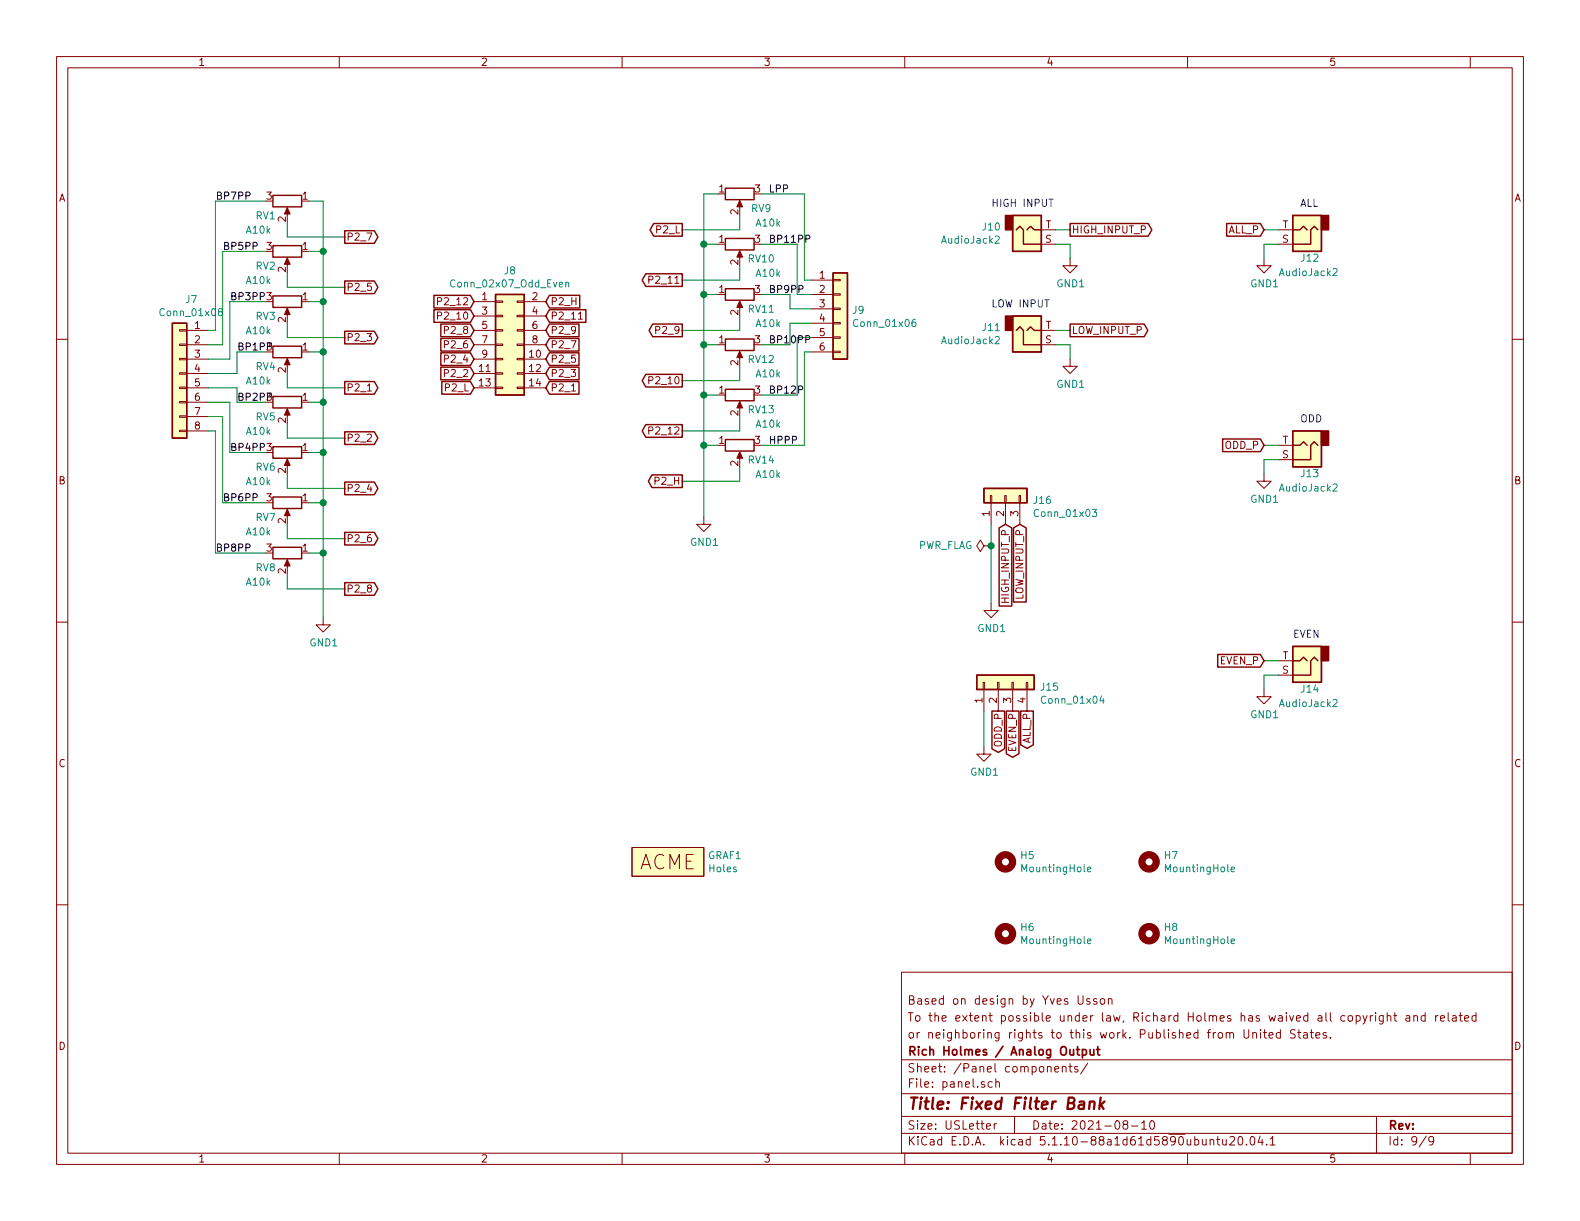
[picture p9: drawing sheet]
<svg xmlns="http://www.w3.org/2000/svg" width="279mm" height="216mm" viewBox="0 0 279 216" stroke-linecap="round" stroke-linejoin="round" font-family="sans-serif">
<g fill="none" stroke="#840000" stroke-width=".18">
<path d="M10 10h259.4v195.9h-259.4zM12 12h255.4v191.9h-255.4zM60 10v2M110 10v2M160 10v2M210 10v2M260 10v2M50.8 37.1v1M130.8 35.8v1M10 60h2M31.7 58.3h1.3v.2h-1.3zM33 58.4h3.8"/>
<path d="M50.8 46v1M50.8 54.9v1M77.4 55.8l.7-.1v-.4l-.2-.1h-.5v1.2M77.4 53.3l.7-.1v-.4l-.2-.2h-.5v1.3M83.8 58.4h3.8M83.8 53.3h3.8M83.8 55.9h3.8M87.6 58.3h1.3v.2h-1.3zM87.6 55.8h1.3v.2h-1.3zM87.6 53.2h1.3v.3h-1.3zM91.4 58.3h1.3v.2h-1.3zM91.4 55.8h1.3v.2h-1.3z"/>
<path d="M91.4 53.2h1.3v.3h-1.3zM92.7 58.4h3.8M92.7 53.3h3.8M92.7 55.9h3.8M102.3 56.4h.7M114.7 49.5l.7-.1v-.5l-.2-.1h-.5v1.3M130.8 44.7v1M130.8 53.6v1M143.5 49.5h3.8M143.5 52.1h3.8M143.5 54.6h3.8M143.5 57.2h3.8"/>
<path d="M143.5 59.7h3.8M147.3 59.6h1.3v.2h-1.3zM147.3 57h1.3v.3h-1.3zM147.3 51.9h1.3v.3h-1.3zM147.3 49.4h1.3v.3h-1.3zM147.3 54.5h1.3v.2h-1.3zM184.1 43.2h2.6M184.1 40.6h2.6M184.1 58.4h2.6M189.2 45.7v1.3h1.3l-1.3 1.3-1.2-1.3h1.2M223.5 45.7v1.3h1.3l-1.3 1.3-1.3-1.3h1.3M226.1 43.2h2.5"/>
<path d="M226.1 40.6h2.5M267.4 60h2M31.7 71h1.3v.2h-1.3zM31.7 73.5h1.3v.3h-1.3zM31.7 76.1h1.3v.2h-1.3zM31.7 68.5h1.3v.2h-1.3zM31.7 63.4h1.3v.2h-1.3zM31.7 60.8h1.3v.3h-1.3zM31.7 65.9h1.3v.3h-1.3zM33 61h3.8M33 63.5h3.8M33 66h3.8"/>
<path d="M33 68.6h3.8M33 71.1h3.8M33 73.7h3.8M33 76.2h3.8M50.8 63.8v1M50.8 72.6v1.1M65 69.1h.7M83.8 61h3.8M83.8 63.5h3.8M83.8 66h3.8M83.8 68.6h3.8M87.6 65.9h1.3v.3h-1.3z"/>
<path d="M87.6 68.5h1.3v.2h-1.3zM87.6 63.4h1.3v.2h-1.3zM87.6 60.8h1.3v.3h-1.3zM91.4 65.9h1.3v.3h-1.3zM91.4 68.5h1.3v.2h-1.3zM91.4 63.4h1.3v.2h-1.3zM91.4 60.8h1.3v.3h-1.3zM92.7 61h3.8M92.7 63.5h3.8M92.7 66h3.8M92.7 68.6h3.8M101.1 69.1h.7"/>
<path d="M114.7 67.3l.7-.1v-.5l-.2-.1h-.5v1.3M114.7 76.1l.7-.1v-.4l-.2-.1h-.5v1.3M130.8 62.5v1M130.8 71.4v1M143.5 62.2h3.8M147.3 62.1h1.3v.3h-1.3zM184.1 61h2.6M189.2 63.5v1.3h1.3l-1.3 1.2-1.2-1.2h1.2M226.1 78.7h2.5M50.8 81.5v1.1M50.8 90.4v1M50.8 99.3v1"/>
<path d="M124.5 91.4v1.3h1.2l-1.2 1.3-1.3-1.3h1.3M130.8 80.3v1M174 96.5l-.6-1-.7 1 .7 1 .6-1h1.3M175.1 87.6h.3v1.3h-.3zM175.3 96.5h.1M175.3 88.9v3.8M177.7 87.6h.2v1.3h-.2zM177.8 88.9v3.8M180.2 87.6h.3v1.3h-.3zM180.3 88.9v3.8M223.5 83.8v1.3h1.3l-1.3 1.3-1.3-1.3h1.3M226.1 81.3h2.5"/>
<path d="M10 110h2M57.1 109.2v1.3h1.3l-1.3 1.3-1.2-1.3h1.2M175.3 106.7v1.3h1.2l-1.2 1.2-1.3-1.2h1.3M226.1 119.4h2.5M226.1 116.8h2.5M267.4 110h2M173.9 120.7h.2v1.2h-.2zM174 132.1v1.3h1.3l-1.3 1.2-1.3-1.2h1.3M174 121.9v3.8M176.4 120.7h.3v1.2h-.3zM176.5 121.9v3.8M178.9 120.7h.3v1.2h-.3z"/>
<path d="M179.1 121.9v3.8M181.5 120.7h.2v1.2h-.2zM181.6 121.9v3.8M223.5 121.9v1.3h1.3l-1.3 1.3-1.3-1.3h1.3M10 160h2M111.8 149.9h12.7v5h-12.7zM267.4 160h2M159.4 171.9h108v32h-108zM190.7 176.1v1.2l.2 .3h.3l.3-.3v-1.2M192.7 176.7l-.3-.1-.2 .2v.2l.5 .1v.4h-.5M193.9 176.7l-.3-.1-.2 .2v.2l.5 .1v.4h-.5M194.6 176.7l.3-.1 .4 .1v.7l-.2 .2-.5-.2z"/>
<path d="M196 176.7l.2-.1 .4 .1v.9M196 176.6v1M241 179.6l.4 1M241.8 179.6l-.6 1.3-.2 .2M242.3 179.6v1M242.7 179.6l-.4 .3M243.3 179.1v.1M243.3 179.6v1M244.6 179.6v1.2l-.3 .3-.3-.1M244.6 179.7l-.4-.1-.3 .3 .1 .6h.6M245.3 179.7l.2-.1 .4 .1v.9M245.3 179.1v1.5"/>
<path d="M246.5 179.6h.5M246.7 179.1v1.3l.3 .2M248.7 179.7h.6v.9M249.3 179.9l-.5 .1-.2 .2 .2 .4 .5-.1M250 179.7h.1a.37 .37 0 0 1 .6 .1v.8M250 179.6v1M252 179.7l-.4-.1-.3 .3 .1 .5 .2 .2 .4-.1M252 179.1v1.5M253.9 179.6v1M254.3 179.6l-.4 .3M256.1 179.1v1.3l.2 .2M256.9 179.7h.6v.9"/>
<path d="M257.5 179.9l-.5 .1-.2 .2 .2 .4 .5-.1M258 179.6h.6M258.2 179.1v1.3l.4 .2M261 179.7l-.4-.1-.3 .3 .1 .5 .2 .2 .4-.1M261 179.1v1.5M159.4 197.4h108M159.4 193.4h108M159.4 187.4h108M174.4 199.2l.8-.2-.1-.2-.4-.1-.3 .2 .1 .7h.6M175.5 191.3h-.5l-.3 .2 .1 .6 .2 .2 .5-.1M175.8 198.7v1M176.1 191.4l.2-.1h.4v1"/>
<path d="M176.1 190.8v1.5M176.2 198.7l-.3 .1-.1 .2M179.4 197.4v3M186.5 189.1l.7-.2-.1-.3h-.4l-.2 .2 .1 .7h.5M187.9 188.7v-.1a.37 .37 0 0 1 .6 .2v.8M187.9 188.6v1M189 188.6h.6M189.2 188.1v1.3l.4 .2M190.6 188.6h-.4l-.2 .2 .1 .2 .5 .1v.4h-.6M192.4 188l-1.3 1.9M198.9 198.8l-.3-.3 .1-.2a.48 .48 0 0 1 .6-.1l.1 .3-.1 .3-.6 .1a.48 .48 0 0 0 0 .6l.2 .2 .5-.2v-.4l-.2-.3M200.1 199.1h1.1"/>
<path d="M201.9 198.6l.4-.4v1.5M201.9 199.7h.8M203.5 198.2h.2a.8 .8 0 0 1 .5 .7 .8 .8 0 0 1-.5 .8 1 1 0 0 1-.2-1.5zM220 182.1v1.2l.3 .3 .5-.2v-1.3M221.5 182.7h.1a.37 .37 0 0 1 .6 .1v.8M221.5 182.6v1M222.9 182.1v.1M222.9 182.6v1M223.4 182.6h.6M223.6 182.1v1.3l.4 .2M224.4 183.1l.7-.2-.1-.2-.4-.1-.2 .2 .1 .7h.5M226.4 182.7l-.4-.1-.3 .3 .1 .5 .2 .2 .4-.1"/>
<path d="M226.4 182.1v1.5M229 182.1h-.5l-.3 .2 .1 .4 .7 .3v.4l-.2 .2-.6-.1M229.5 182.6h.5M229.7 182.1v1.3l.3 .2M230.5 182.7h.6l.1 .9M231.2 182.9l-.5 .1-.2 .2v.3l.2 .1 .5-.1M231.7 182.6h.6M231.9 182.1v1.3l.4 .2M232.7 183.1l.7-.2-.1-.2-.4-.1-.2 .2 .1 .7h.5M234.5 182.7a.37 .37 0 0 0-.5 .1v.2l.5 .1 .1 .2-.2 .3-.4-.1M235.3 183.4v.2M243.4 197.4v6.5"/>
<path d="M254.7 180.1l.7-.2v-.2l-.5-.1-.2 .2 .1 .7h.6M259 180.1l.7-.2v-.2l-.5-.1-.2 .2 .1 .7h.6M60 203.9v2M110 203.9v2M159.4 200.4h108M160 203.9v2M210 203.9v2M214 201.6l.2-.1h.4v1M214 201.5v1M215.1 201.5h.6M215.3 201v1.3l.4 .2M216.2 201.5l.1 .9 .3 .1 .2-.2"/>
<path d="M216.8 201.5v1M217.5 201.1l.2-.1h.4l.2 .4-.9 1.1h.9M219 201.1l.4-.1a.94 .94 0 0 1 0 1.5l-.4-.3-.1-.7zM220.4 202.3v.2M221.2 201.1l.3-.1a.94 .94 0 0 1 0 1.5 .82 .82 0 0 1-.3-1.4zM222.8 200.9l-.3 1.1h.9M223.2 201.5v1M224 202.3v.2M224.6 201.4l.4-.4v1.5M224.6 202.5h.9M252.2 200.9l-1.2 1.9M253.5 201.6l-.3 .3-.4-.1-.1-.2v-.4l.1-.2h.4l.2 .1a1.19 1.19 0 0 1-.2 1.3l-.4 .1"/>
<path d="M260 203.9v2"/>
</g>
<path d="M190.9 194.8h.8l-.1 1.3M191.7 195.2l-.6 .1a.4 .4 0 0 0-.4 .4 .4 .4 0 0 0 .3 .4l.6-.1M192.7 194.9a.52 .52 0 0 1 .9 .1l-.2 1.1M192.7 194.8l-.1 1.3M194.6 194.1l-.2 2M194.7 195.3l.4 .8M195.3 194.8l-.8 .7" fill="none" stroke="#840000" stroke-width=".41"/>
<path d="M190.3 185.6h.6M190.6 185.1v1.3l.3 .2M191.4 185.6h.4l.3 .3-.1 .5-.2 .2-.4-.1M191.4 185.6v1.5M192.8 185.6v.8a.39 .39 0 0 0 .6 0M193.4 185.6v1M193.9 185.6h.6M194.1 185.1v1.3l.4 .2" fill="none" stroke="#840000" stroke-width=".3"/>
<g fill="none" stroke="#840000" stroke-width="1.3">
<circle cx="177.8" cy="152.4" r="1.27"/>
<circle cx="203.2" cy="152.4" r="1.27"/>
<circle cx="177.8" cy="165.1" r="1.27"/>
<circle cx="203.2" cy="165.1" r="1.27"/>
</g>
<g fill="none" stroke="#008484" stroke-width=".18">
<path d="M38.8 55.1l-.1-.1v-.3l.1-.1h.4l.1 .4-.6 .2-.1 .1v.3l.2 .2h.4l.1-.2v-.4l-.2-.1M100.1 50l.1-.1 .3 .1 .1 .7M100.1 49.9v.8M161.9 56.5h-.4a.87 .87 0 0 0 0 1.2l.4-.1v-.5l-.4-.2-.2 .3M176 41.9l.5-.2 .2 .4v.2l-.8 .7h.8M176 59.6l.5-.1 .2 .4v.2l-.8 .7h.8M235.7 47.6l.5-.1 .2 .3v.2l-.7 .7h.7M193.1 90.1h.8l-.4 .5 .4 .1-.1 .6h-.5l-.2-.1M235.7 85.7l.5-.1 .2 .3v.2l-.7 .7h.7M194.8 123l-.3 .9h.8M195.1 123.5v.9M235.7 123.8l.5-.1 .2 .3v.2l-.7 .7h.7"/>
<path d="M192.3 153.7l.6-.1v-.2l-.4-.1-.2 .2 .1 .6h.5M217.7 153.7l.6-.1v-.2l-.4-.1-.2 .2 .1 .6h.5M192.3 166.4l.6-.1v-.2l-.4-.1-.2 .2 .1 .6h.5M217.7 166.4l.6-.1v-.2l-.4-.1-.2 .2 .1 .6h.5"/>
</g>
<g fill="#ffffc2" stroke="#ffffc2" stroke-width=".18">
<path d="M174 86.4h7.6v2.5h-7.6z"/>
<path d="M172.7 119.4h10.2v2.5h-10.2z"/>
<path d="M179.1 38.1h5v6.4h-5z"/>
<path d="M179.1 55.9h5v6.3h-5z"/>
<path d="M228.6 114.3h5.1v6.4h-5.1z"/>
<path d="M228.6 76.2h5.1v6.4h-5.1z"/>
<path d="M228.6 38.1h5.1v6.4h-5.1z"/>
<path d="M147.3 48.3h2.6v15.2h-2.6z"/>
<path d="M87.6 52.1h5.1v17.8h-5.1z"/>
<path d="M111.8 149.9h12.7v5h-12.7z"/>
<path d="M30.5 57.2h2.5v20.3h-2.5z"/>
</g>
<g fill="none" stroke="#840000" stroke-width=".25">
<path d="M48.3 34.5h5v2.1h-5zM115.6 39.5h5v2.3h-5l-.6-1.2zM128.3 33.3h5v2h-5zM179.1 38.1h5v6.4h-5zM189.2 39.5h13.8l.7 1.1-.7 1.2h-13.8zM216.9 39.5h6l.6 1.1-.6 1.2h-6zM228.6 38.1h5.1v6.4h-5.1zM30.5 57.2h2.5v20.3h-2.5zM48.3 43.4h5v2.1h-5zM48.3 52.3h5v2.1h-5zM61 58.6h5.2l.6 1.1-.6 1.1h-5.2zM61 40.8h5.2l.6 1.1-.6 1.1h-5.2z"/>
<path d="M61 49.7h5.2l.6 1.1-.6 1.1h-5.2zM76.7 54.8h6.5l.6 1.1-.6 1.1h-6.5zM76.7 52.2h6.5l.6 1.1-.6 1.2h-6.5zM78 57.3h5.2l.6 1.1-.6 1.1h-5.2zM78 59.8h5.2l.6 1.2-.6 1.1h-5.2zM87.6 52.1h5.1v17.8h-5.1zM97.2 59.8h5.2v2.3h-5.2l-.7-1.1zM97.2 54.8h6.4v2.2h-6.4l-.7-1.1zM97.2 57.3h5.2v2.2h-5.2l-.7-1.1zM97.2 52.2h5.3v2.3h-5.3l-.7-1.2zM114.2 48.4h6.4v2.2h-6.4l-.6-1.1zM115.4 57.3h5.2v2.2h-5.2l-.6-1.1z"/>
<path d="M128.3 42.2h5v2h-5zM128.3 51.1h5v2h-5zM128.3 59.9h5v2.1h-5zM147.3 48.3h2.6v15.2h-2.6zM179.1 55.9h5v6.3h-5zM179.7 40.6l.6-.6 .7 .6v2.6h3.1M179.7 58.4l.6-.6 .7 .6v2.6h3.1M181.6 40.6l.6-.6 .7 .6h1.2M181.6 58.4l.6-.6 .7 .6h1.2M189.2 57.3h13.1l.7 1.1-.7 1.1h-13.1zM228.6 40.6h1.3l.6-.6 .6 .6M233 40.6l-.6-.6-.6 .6v2.6h-3.2"/>
<path d="M48.3 61.2h5v2h-5zM48.3 70.1h5v2h-5zM48.3 79h5v2h-5zM61 76.4h5.2l.6 1.1-.6 1.1h-5.2zM61 67.5h5.2l.6 1.1-.6 1.1h-5.2zM78 62.4h5.2l.6 1.1-.6 1.1h-5.2zM78 64.9h5.2l.6 1.1-.6 1.2h-5.2zM78.1 67.5h5.1l.6 1.1-.6 1.1h-5.1zM97.2 62.4h5.2v2.2h-5.2l-.7-1.1zM97.2 64.9h5.2v2.3h-5.2l-.7-1.2zM97.2 67.5h5.2v2.2h-5.2l-.7-1.1zM114.2 66.2h6.4v2.2h-6.4l-.6-1.1z"/>
<path d="M114.2 75.1h6.4v2.2h-6.4l-.6-1.1zM128.3 68.8h5v2.1h-5zM128.3 77.7h5v2.1h-5zM216.2 77.6h6.7l.6 1.1-.6 1.2h-6.7zM228.6 76.2h5.1v6.4h-5.1zM228.6 78.7h1.3l.6-.6 .6 .6M233 78.7l-.6-.6-.6 .6v2.6h-3.2M48.3 87.9h5v2h-5zM48.3 96.8h5v2h-5zM61 94.1h5.2l.6 1.2-.6 1.1h-5.2zM61 85.2h5.2l.6 1.2-.6 1.1h-5.2zM115.3 84h5.3v2.2h-5.3l-.6-1.1z"/>
<path d="M174 86.4h7.6v2.5h-7.6zM176.7 93.3l1.1-.6 1.1 .6v13.9h-2.2zM179.2 93.3l1.1-.6 1.2 .6v13.2h-2.3zM61 103h5.2l.6 1.1-.6 1.2h-5.2zM172.7 119.4h10.2v2.5h-10.2zM215.3 115.7h7.6l.6 1.1-.6 1.2h-7.6zM228.6 114.3h5.1v6.4h-5.1zM228.6 116.8h1.3l.6-.6 .6 .6M233 116.8l-.6-.6-.6 .6v2.6h-3.2M175.4 125.7h2.2v6.7l-1.1 .6-1.1-.6zM178 125.7h2.2v7.6l-1.1 .6-1.1-.6zM180.5 125.7h2.2v6l-1.1 .6-1.1-.6z"/>
</g>
<g fill="#840000" stroke="#840000" stroke-width=".25">
<path d="M177.8 38.1h1.3v2.5h-1.3z"/>
<path d="M177.8 55.9h1.3v2.5h-1.3z"/>
<path d="M233.7 114.3h1.2v2.5h-1.2z"/>
<path d="M233.7 76.2h1.2v2.5h-1.2z"/>
<path d="M233.7 38.1h1.2v2.5h-1.2z"/>
</g>
<g fill="#840000" stroke="#840000" stroke-width=".18">
<path d="M50.8 36.7l.5 1.1h-1z"/>
<path d="M50.8 45.6l.5 1.1h-1z"/>
<path d="M50.8 54.5l.5 1.1h-1z"/>
<path d="M50.8 63.4l.5 1.1h-1z"/>
<path d="M50.8 72.3l.5 1.1h-1z"/>
<path d="M50.8 81.2l.5 1.1h-1z"/>
<path d="M50.8 90l.5 1.2h-1z"/>
<path d="M50.8 98.9l.5 1.2h-1z"/>
<path d="M130.8 35.4l.5 1.2h-1z"/>
<path d="M130.8 44.3l.5 1.2h-1z"/>
<path d="M130.8 53.2l.5 1.2h-1z"/>
<path d="M130.8 62.1l.5 1.1h-1z"/>
<path d="M130.8 71l.5 1.1h-1z"/>
<path d="M130.8 79.9l.5 1.1h-1z"/>
</g>
<g fill="none" stroke="#008400" stroke-width=".18">
<path d="M47 35.6h-8.9v22.8h-1.3M50.8 39.4v2.5h10.2M54.6 35.6h2.5v73.6M127 34.3h-2.5v57.1M130.8 38.1v2.5h-10.2M134.6 34.3h7.6v15.2h1.3M47 44.5h-7.6v16.5h-2.6M47 53.3h-6.4v10.2h-3.8M50.8 48.3v2.5h10.2M50.8 57.2v2.5h10.2M54.6 53.3h2.5M54.6 44.5h2.5"/>
<path d="M124.5 43.2h2.5M124.5 52.1h2.5M130.8 47v2.5h-10.2M130.8 55.9v2.5h-10.2M134.6 43.2h6.4v8.9h2.5M134.6 52.1h5.1v2.5h3.8M143.5 57.2h-3.8v3.8h-5.1M143.5 59.7h-2.5v10.2h-6.4M186.7 58.4h2.5M186.7 40.6h2.5M186.7 43.2h2.5v2.5M223.5 40.6h2.6"/>
<path d="M226.1 43.2h-2.6v2.5M36.8 68.6h5.1v2.5h5.1M36.8 76.2h1.3v21.6h8.9M36.8 73.7h2.6v15.2h7.6M36.8 71.1h3.8v8.9h6.4M47 62.2h-5.1v3.8h-5.1M50.8 66v2.6h10.2M50.8 74.9v2.6h10.2M54.6 62.2h2.5M54.6 71.1h2.5M124.5 61h2.5M124.5 78.7h2.5"/>
<path d="M124.5 69.9h2.5M130.8 64.8v2.5h-10.2M130.8 73.7v2.5h-10.2M143.5 62.2h-1.3v16.5h-7.6M186.7 61h2.5v2.5M223.5 78.7h2.6M50.8 83.8v2.6h10.2M50.8 92.7v2.6h10.2M54.6 88.9h2.5M54.6 97.8h2.5M54.6 80h2.5M130.8 82.6v2.5h-10.2"/>
<path d="M175.3 92.7v14M226.1 81.3h-2.6v2.5M50.8 101.6v2.5h10.2M223.5 116.8h2.6M226.1 119.4h-2.6v2.5M174 125.7v6.4"/>
</g>
<path d="M142.5 42.2l.7-.1v-.4l-.2-.1h-.5v1.2M142.5 60l.7-.1v-.4l-.2-.1h-.5v1.2" fill="none" stroke="#000" stroke-width=".18"/>
<path d="M185.5 35.2h.7" fill="none" stroke="#0000c2" stroke-width=".18"/>
<g fill="#008400" stroke="#008400" stroke-width=".25">
<circle cx="124.5" cy="61" r=".51"/>
<circle cx="175.3" cy="96.5" r=".51"/>
<circle cx="124.5" cy="69.9" r=".51"/>
<circle cx="124.5" cy="52.1" r=".51"/>
<circle cx="124.5" cy="78.7" r=".51"/>
<circle cx="124.5" cy="43.2" r=".51"/>
<circle cx="57.2" cy="97.8" r=".51"/>
<circle cx="57.2" cy="88.9" r=".51"/>
<circle cx="57.2" cy="80" r=".51"/>
<circle cx="57.2" cy="71.1" r=".51"/>
<circle cx="57.2" cy="62.2" r=".51"/>
<circle cx="57.2" cy="53.3" r=".51"/>
<circle cx="57.2" cy="44.5" r=".51"/>
</g>
<text font-size="3.5" fill="#840000" x="112.9" y="153.7">ACME</text>
<text font-size="2.8" fill="#840000" x="160.4" y="196.2">Title: Fixed Filter Bank</text>
<g font-size="2.1" fill="#840000">
<text x="160.4" y="177.6">Based on design by Yves Usson</text>
<text x="160.4" y="183.6">or neighboring rights to this work. Published from United States.</text>
<text x="160.4" y="180.6">To the extent possible under law, Richard Holmes has waived all copyright and related</text>
<text x="160.4" y="189.6">Sheet: /Panel components/</text>
<text x="160.4" y="186.6">Rich Holmes / Analog Output</text>
<text x="160.4" y="192.3">File: panel.sch</text>
<text x="160.4" y="202.5">KiCad E.D.A. kicad 5.1.10-88a1d61d5890ubuntu20.04.1</text>
<text x="160.4" y="199.7">Size: USLetter</text>
<text x="182.4" y="199.7">Date: 2021-08-10</text>
<text x="245.4" y="199.7">Rev:</text>
<text x="245.4" y="202.5">Id: 9/9</text>
</g>
<g font-size="1.8" fill="#840000">
<text x="35" y="11.6">1</text>
<text x="85" y="11.6">2</text>
<text x="135" y="11.6">3</text>
<text x="185" y="11.6">4</text>
<text x="235" y="11.6">5</text>
<text x="10.4" y="35.6">A</text>
<text x="47.1" y="35.3">3</text>
<text x="53.5" y="35.3">1</text>
<text x="127.2" y="34">1</text>
<text x="133.5" y="34">3</text>
<text x="267.8" y="35.6">A</text>
<text x="50.5" y="39.2" transform="rotate(-90 50.5 39.2)">2</text>
<text x="116.2" y="41.3">P2_L</text>
<text x="130.6" y="37.9" transform="rotate(-90 130.6 37.9)">2</text>
<text x="184.9" y="40.4">T</text>
<text x="189.5" y="41.3">HIGH_INPUT_P</text>
<text x="217.1" y="41.3">ALL_P</text>
<text x="226.8" y="40.4">T</text>
<text x="47.1" y="44.2">3</text>
<text x="53.5" y="44.2">1</text>
<text x="61.2" y="42.5">P2_7</text>
<text x="127.2" y="42.9">1</text>
<text x="130.6" y="46.8" transform="rotate(-90 130.6 46.8)">2</text>
<text x="133.5" y="42.9">3</text>
<text x="184.8" y="42.9">S</text>
<text x="226.7" y="42.9">S</text>
<text x="50.5" y="48.1" transform="rotate(-90 50.5 48.1)">2</text>
<text x="53.5" y="53.1">1</text>
<text x="61.2" y="51.4">P2_5</text>
<text x="77.9" y="54">P2_12</text>
<text x="85.2" y="53.1">1</text>
<text x="94.1" y="53.1">2</text>
<text x="97.3" y="54">P2_H</text>
<text x="115.3" y="50.2">P2_11</text>
<text x="127.2" y="51.8">1</text>
<text x="133.5" y="51.8">3</text>
<text x="144.9" y="49.3">1</text>
<text x="144.9" y="51.8">2</text>
<text x="34.4" y="58.2">1</text>
<text x="50.5" y="57" transform="rotate(-90 50.5 57)">2</text>
<text x="77.9" y="56.5">P2_10</text>
<text x="78.9" y="59.1">P2_8</text>
<text x="85.2" y="55.6">3</text>
<text x="85.2" y="58.2">5</text>
<text x="94.1" y="55.6">4</text>
<text x="94.1" y="58.2">6</text>
<text x="97.3" y="56.5">P2_11</text>
<text x="97.3" y="59.1">P2_9</text>
<text x="116.3" y="59.1">P2_9</text>
<text x="130.6" y="55.7" transform="rotate(-90 130.6 55.7)">2</text>
<text x="144.9" y="54.4">3</text>
<text x="144.9" y="56.9">4</text>
<text x="144.9" y="59.4">5</text>
<text x="184.9" y="58.2">T</text>
<text x="189.5" y="59.1">LOW_INPUT_P</text>
<text x="34.4" y="60.7">2</text>
<text x="34.4" y="63.2">3</text>
<text x="34.4" y="65.8">4</text>
<text x="50.5" y="65.9" transform="rotate(-90 50.5 65.9)">2</text>
<text x="53.5" y="62">1</text>
<text x="61.2" y="60.3">P2_3</text>
<text x="78.9" y="61.6">P2_6</text>
<text x="78.9" y="64.1">P2_4</text>
<text x="84.8" y="65.8">11</text>
<text x="85.2" y="60.7">7</text>
<text x="85.2" y="63.2">9</text>
<text x="93.6" y="63.2">10</text>
<text x="93.6" y="65.8">12</text>
<text x="94.1" y="60.7">8</text>
<text x="97.3" y="61.6">P2_7</text>
<text x="97.3" y="64.1">P2_5</text>
<text x="127.2" y="60.7">1</text>
<text x="130.6" y="64.6" transform="rotate(-90 130.6 64.6)">2</text>
<text x="133.5" y="60.7">3</text>
<text x="144.9" y="62">6</text>
<text x="184.8" y="60.7">S</text>
<text x="34.4" y="68.3">5</text>
<text x="34.4" y="70.9">6</text>
<text x="53.5" y="70.9">1</text>
<text x="61.2" y="69.2">P2_1</text>
<text x="78.8" y="69.2">P2_L</text>
<text x="78.9" y="66.7">P2_2</text>
<text x="84.8" y="68.3">13</text>
<text x="93.6" y="68.3">14</text>
<text x="97.3" y="66.7">P2_3</text>
<text x="97.3" y="69.2">P2_1</text>
<text x="115.3" y="67.9">P2_10</text>
<text x="127.2" y="69.6">1</text>
<text x="133.5" y="69.6">3</text>
<text x="34.4" y="73.4">7</text>
<text x="34.4" y="75.9">8</text>
<text x="50.5" y="74.8" transform="rotate(-90 50.5 74.8)">2</text>
<text x="115.3" y="76.8">P2_12</text>
<text x="130.6" y="73.5" transform="rotate(-90 130.6 73.5)">2</text>
<text x="50.5" y="83.7" transform="rotate(-90 50.5 83.7)">2</text>
<text x="53.5" y="79.8">1</text>
<text x="61.2" y="78.1">P2_2</text>
<text x="127.2" y="78.5">1</text>
<text x="130.6" y="82.4" transform="rotate(-90 130.6 82.4)">2</text>
<text x="133.5" y="78.5">3</text>
<text x="216.6" y="79.4">ODD_P</text>
<text x="226.7" y="81">S</text>
<text x="226.8" y="78.5">T</text>
<text x="10.4" y="85.6">B</text>
<text x="47.1" y="88.6">3</text>
<text x="53.5" y="88.6">1</text>
<text x="61.2" y="87">P2_4</text>
<text x="116" y="85.7">P2_H</text>
<text x="267.8" y="85.6">B</text>
<text x="50.5" y="92.6" transform="rotate(-90 50.5 92.6)">2</text>
<text x="61.2" y="95.9">P2_6</text>
<text x="175" y="91.3" transform="rotate(-90 175 91.3)">1</text>
<text x="177.5" y="91.3" transform="rotate(-90 177.5 91.3)">2</text>
<text x="180.1" y="91.3" transform="rotate(-90 180.1 91.3)">3</text>
<text x="47.1" y="97.5">3</text>
<text x="50.5" y="101.4" transform="rotate(-90 50.5 101.4)">2</text>
<text x="53.5" y="97.5">1</text>
<text x="61.2" y="104.8">P2_8</text>
<text x="178.4" y="106.4" transform="rotate(-90 178.4 106.4)">HIGH_INPUT_P</text>
<text x="181" y="106.1" transform="rotate(-90 181 106.1)">LOW_INPUT_P</text>
<text x="215.7" y="117.5">EVEN_P</text>
<text x="226.7" y="119.1">S</text>
<text x="226.8" y="116.6">T</text>
<text x="173.7" y="124.3" transform="rotate(-90 173.7 124.3)">1</text>
<text x="176.3" y="124.3" transform="rotate(-90 176.3 124.3)">2</text>
<text x="178.8" y="124.3" transform="rotate(-90 178.8 124.3)">3</text>
<text x="181.4" y="124.3" transform="rotate(-90 181.4 124.3)">4</text>
<text x="182.2" y="131.6" transform="rotate(-90 182.2 131.6)">ALL_P</text>
<text x="10.4" y="135.6">C</text>
<text x="177.2" y="132.1" transform="rotate(-90 177.2 132.1)">ODD_P</text>
<text x="179.7" y="133" transform="rotate(-90 179.7 133)">EVEN_P</text>
<text x="267.8" y="135.6">C</text>
<text x="10.4" y="185.6">D</text>
<text x="267.8" y="185.6">D</text>
<text x="35" y="205.5">1</text>
<text x="85" y="205.5">2</text>
<text x="135" y="205.5">3</text>
<text x="185" y="205.5">4</text>
<text x="235" y="205.5">5</text>
</g>
<g font-size="1.8">
<text x="38.1" y="35.3">BP7PP</text>
<text x="135.9" y="34">LPP</text>
<text x="39.4" y="44.2">BP5PP</text>
<text x="135.9" y="42.9">BP11PP</text>
<text x="40.6" y="53.1">BP3PP 3</text>
<text x="135.9" y="51.8">BP9PP</text>
<text x="41.9" y="62">BP1PP3</text>
<text x="135.9" y="60.7">BP10PP</text>
<text x="41.9" y="70.9">BP2PP3</text>
<text x="135.9" y="69.6">BP12P</text>
<text x="40.6" y="79.8">BP4PP 3</text>
<text x="135.9" y="78.5">HPPP</text>
<text x="39.4" y="88.6">BP6PP</text>
<text x="38.1" y="97.5">BP8PP</text>
</g>
<g font-size="1.8" fill="#008484">
<text x="43.6" y="41.3">A10k</text>
<text x="45.3" y="38.8">RV1</text>
<text x="132.9" y="37.5">RV9</text>
<text x="133.8" y="40.1">A10k</text>
<text x="173.8" y="40.8">J10</text>
<text x="45.3" y="47.7">RV2</text>
<text x="132.4" y="46.4">RV10</text>
<text x="166.7" y="43.1">AudioJack2</text>
<text x="230.1" y="46.3">J12</text>
<text x="32.9" y="53.6">J7</text>
<text x="43.6" y="50.2">A10k</text>
<text x="80.1" y="50.8">Conn_02x07_Odd_Even</text>
<text x="89.2" y="48.5">J8</text>
<text x="133.8" y="48.9">A10k</text>
<text x="186.9" y="50.8">GND1</text>
<text x="221.2" y="50.8">GND1</text>
<text x="226.5" y="48.8">AudioJack2</text>
<text x="28.6" y="55.9">Conn_01x08</text>
<text x="43.6" y="59.1">A10k</text>
<text x="45.3" y="56.6">RV3</text>
<text x="132.4" y="55.3">RV11</text>
<text x="133.8" y="57.8">A10k</text>
<text x="150.8" y="55.5">J9</text>
<text x="151.3" y="57.8">Conn_01x06</text>
<text x="173.8" y="58.5">J11</text>
<text x="45.3" y="65.5">RV4</text>
<text x="132.4" y="64.2">RV12</text>
<text x="166.7" y="60.9">AudioJack2</text>
<text x="43.6" y="68">A10k</text>
<text x="133.8" y="66.7">A10k</text>
<text x="186.9" y="68.6">GND1</text>
<text x="43.6" y="76.9">A10k</text>
<text x="45.3" y="74.3">RV5</text>
<text x="132.4" y="73.1">RV13</text>
<text x="133.8" y="75.6">A10k</text>
<text x="45.3" y="83.2">RV6</text>
<text x="132.4" y="82">RV14</text>
<text x="43.6" y="85.8">A10k</text>
<text x="133.8" y="84.5">A10k</text>
<text x="182.9" y="89.1">J16</text>
<text x="221.2" y="88.9">GND1</text>
<text x="226.5" y="86.9">AudioJack2</text>
<text x="230.1" y="84.4">J13</text>
<text x="43.6" y="94.7">A10k</text>
<text x="45.3" y="92.1">RV7</text>
<text x="183.2" y="91.4">Conn_01x03</text>
<text x="45.3" y="101">RV8</text>
<text x="122.1" y="96.5">GND1</text>
<text x="162.3" y="97.1">PWR_FLAG</text>
<text x="43.6" y="103.6">A10k</text>
<text x="172.9" y="111.8">GND1</text>
<text x="54.8" y="114.3">GND1</text>
<text x="184.1" y="122.1">J15</text>
<text x="184.5" y="124.4">Conn_01x04</text>
<text x="226.5" y="125">AudioJack2</text>
<text x="230.1" y="122.5">J14</text>
<text x="221.2" y="127">GND1</text>
<text x="171.7" y="137.2">GND1</text>
<text x="125.2" y="151.9">GRAF1</text>
<text x="125.5" y="154.2">Holes</text>
<text x="180.6" y="151.9">H5</text>
<text x="180.9" y="154.2">MountingHole</text>
<text x="206" y="151.9">H7</text>
<text x="206.3" y="154.2">MountingHole</text>
<text x="180.6" y="164.6">H6</text>
<text x="180.9" y="166.9">MountingHole</text>
<text x="206" y="164.6">H8</text>
<text x="206.3" y="166.9">MountingHole</text>
</g>
<g font-size="1.8" fill="#0000c2">
<text x="175.3" y="36.6">HIGH INPUT</text>
<text x="229.9" y="36.6">ALL</text>
<text x="175.3" y="54.4">LOW INPUT</text>
<text x="229.9" y="74.7">ODD</text>
<text x="228.6" y="112.8">EVEN</text>
</g>
</svg>
